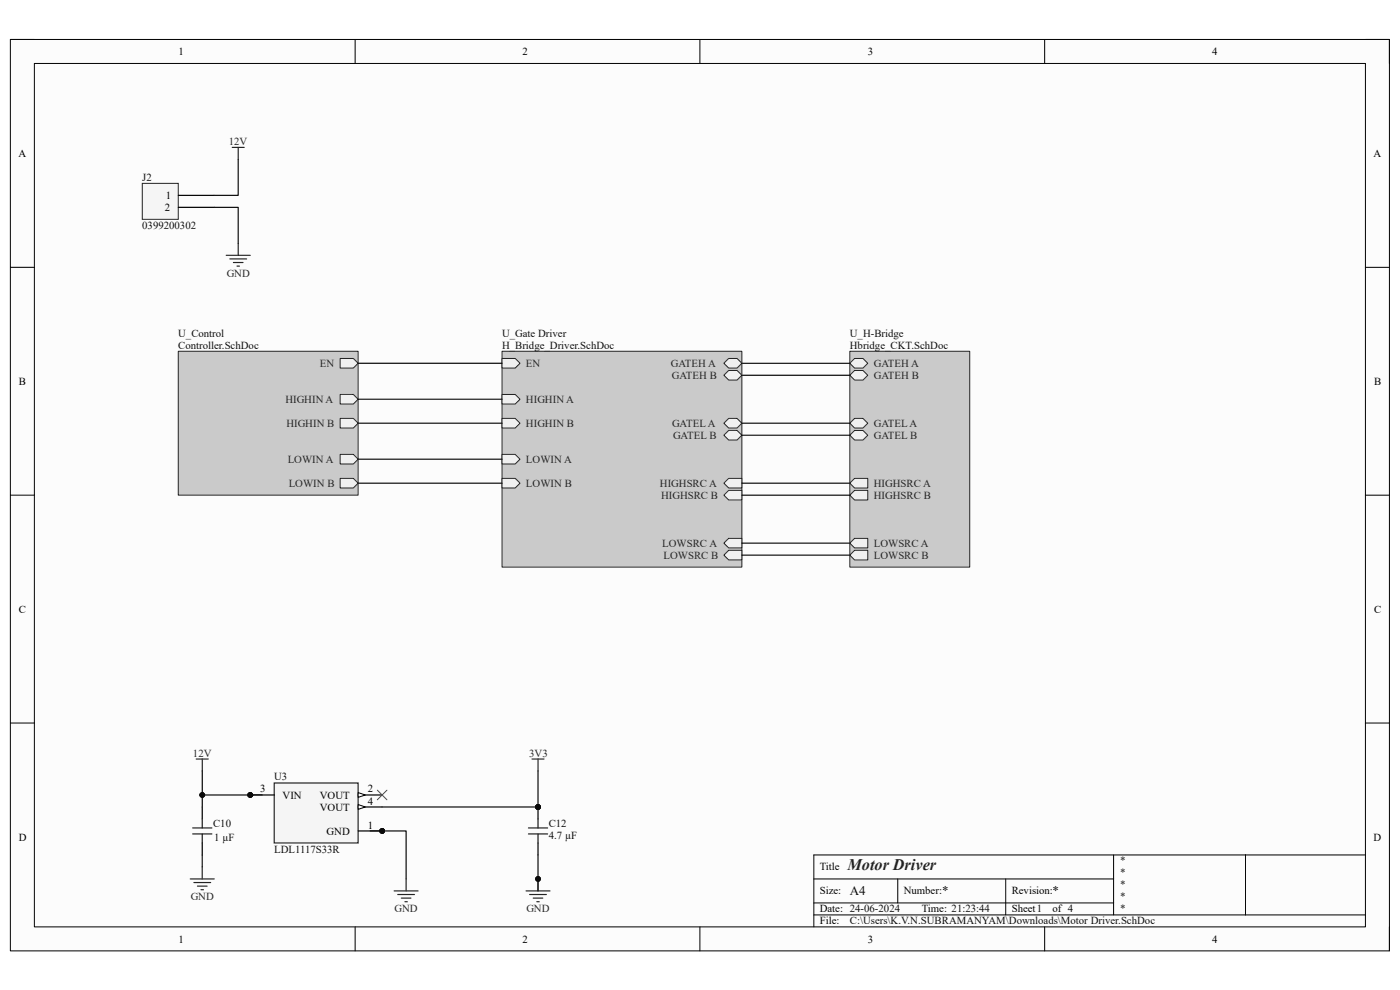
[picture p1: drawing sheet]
<svg xmlns="http://www.w3.org/2000/svg" width="297mm" height="210mm" viewBox="0 0 297 210" stroke-linecap="round" stroke-linejoin="round" font-family="sans-serif">
<path d="M2.2 8.4h292.6v193.3h-292.6z" fill-rule="evenodd" fill="#fcfcfc"/>
<path d="M2.2 8.4h292.6v193.3h-292.6z" fill="none" stroke="#000" stroke-width=".21"/>
<path d="M7.3 13.5h282.4v183.1h-282.4z" fill-rule="evenodd" fill="#fcfcfc"/>
<g fill="none" stroke="#000" stroke-width=".21">
<path d="M2.2 8.4h5.1M7.3 13.5h282.4v183.1h-282.4zM75.3 8.4v5.1M148.5 8.4v5.1M221.6 8.4v5.1M289.7 8.4h5.1v5.1M2.2 56.7h5.1M289.7 56.7h5.1M2.2 105h5.1M289.7 105.1h5.1M2.2 153.4h5.1M289.7 153.4h5.1"/>
<path d="M75.3 196.6v5.1M148.5 196.6v5.1M172.7 186.5h63.6M172.7 194.1h117M172.7 191.5h63.6M190.5 186.5v5M213.4 186.5v7.6M221.6 196.6v5.1M236.3 181.4v12.7M264.2 181.4v12.7M289.7 181.4h-117v15.2M294.8 196.6v5.1"/>
</g>
<path d="M106.5 74.5h50.9v45.8h-50.9z" fill-rule="evenodd" fill="#cacaca"/>
<path d="M106.5 74.5h50.9v45.8h-50.9z" fill="none" stroke="#262626" stroke-width=".21"/>
<path d="M106.5 83.7h2.8l1 1-1 1h-2.8z" fill-rule="evenodd" fill="#f0f0f0"/>
<path d="M106.5 83.7h2.8l1 1-1 1h-2.8z" fill="none" stroke="#262626" stroke-width=".21"/>
<path d="M106.5 96.4h2.8l1 1-1 1h-2.8z" fill-rule="evenodd" fill="#f0f0f0"/>
<path d="M106.5 96.4h2.8l1 1-1 1h-2.8z" fill="none" stroke="#262626" stroke-width=".21"/>
<path d="M106.5 101.5h2.8l1 1-1 1h-2.8z" fill-rule="evenodd" fill="#f0f0f0"/>
<path d="M106.5 101.5h2.8l1 1-1 1h-2.8z" fill="none" stroke="#262626" stroke-width=".21"/>
<path d="M106.5 88.8h2.8l1 1-1 1h-2.8z" fill-rule="evenodd" fill="#f0f0f0"/>
<path d="M106.5 88.8h2.8l1 1-1 1h-2.8z" fill="none" stroke="#262626" stroke-width=".21"/>
<path d="M153.6 102.5l1-1h2.8v2h-2.8z" fill-rule="evenodd" fill="#f0f0f0"/>
<path d="M153.6 102.5l1-1h2.8v2h-2.8z" fill="none" stroke="#262626" stroke-width=".21"/>
<path d="M153.6 105l1-1h2.8v2.1h-2.8z" fill-rule="evenodd" fill="#f0f0f0"/>
<path d="M153.6 105l1-1h2.8v2.1h-2.8z" fill="none" stroke="#262626" stroke-width=".21"/>
<path d="M153.6 115.2l1-1h2.8v2h-2.8z" fill-rule="evenodd" fill="#f0f0f0"/>
<path d="M153.6 115.2l1-1h2.8v2h-2.8z" fill="none" stroke="#262626" stroke-width=".21"/>
<path d="M153.6 117.8l1-1.1h2.8v2.1h-2.8z" fill-rule="evenodd" fill="#f0f0f0"/>
<path d="M153.6 117.8l1-1.1h2.8v2.1h-2.8z" fill="none" stroke="#262626" stroke-width=".21"/>
<path d="M153.6 77.1l1-1.1h1.8l1 1.1-1 1h-1.8z" fill-rule="evenodd" fill="#f0f0f0"/>
<path d="M153.6 77.1l1-1.1h1.8l1 1.1-1 1h-1.8z" fill="none" stroke="#262626" stroke-width=".21"/>
<path d="M153.6 79.6l1-1h1.8l1 1-1 1h-1.8z" fill-rule="evenodd" fill="#f0f0f0"/>
<path d="M153.6 79.6l1-1h1.8l1 1-1 1h-1.8z" fill="none" stroke="#262626" stroke-width=".21"/>
<path d="M153.6 92.3l1-1h1.8l1 1-1 1h-1.8z" fill-rule="evenodd" fill="#f0f0f0"/>
<path d="M153.6 92.3l1-1h1.8l1 1-1 1h-1.8z" fill="none" stroke="#262626" stroke-width=".21"/>
<path d="M153.6 89.8l1-1h1.8l1 1-1 1h-1.8z" fill-rule="evenodd" fill="#f0f0f0"/>
<path d="M153.6 89.8l1-1h1.8l1 1-1 1h-1.8z" fill="none" stroke="#262626" stroke-width=".21"/>
<path d="M106.5 76h2.8l1 1.1-1 1h-2.8z" fill-rule="evenodd" fill="#f0f0f0"/>
<path d="M106.5 76h2.8l1 1.1-1 1h-2.8z" fill="none" stroke="#262626" stroke-width=".21"/>
<path d="M180.3 74.5h25.4v45.8h-25.4z" fill-rule="evenodd" fill="#cacaca"/>
<path d="M180.3 74.5h25.4v45.8h-25.4z" fill="none" stroke="#262626" stroke-width=".21"/>
<path d="M181.3 101.5h2.8v2h-2.8l-1-1z" fill-rule="evenodd" fill="#f0f0f0"/>
<path d="M181.3 101.5h2.8v2h-2.8l-1-1z" fill="none" stroke="#262626" stroke-width=".21"/>
<path d="M181.3 104h2.8v2.1h-2.8l-1-1z" fill-rule="evenodd" fill="#f0f0f0"/>
<path d="M181.3 104h2.8v2.1h-2.8l-1-1z" fill="none" stroke="#262626" stroke-width=".21"/>
<path d="M181.3 114.2h2.8v2h-2.8l-1-1z" fill-rule="evenodd" fill="#f0f0f0"/>
<path d="M181.3 114.2h2.8v2h-2.8l-1-1z" fill="none" stroke="#262626" stroke-width=".21"/>
<path d="M181.3 116.7h2.8v2.1h-2.8l-1-1z" fill-rule="evenodd" fill="#f0f0f0"/>
<path d="M181.3 116.7h2.8v2.1h-2.8l-1-1z" fill="none" stroke="#262626" stroke-width=".21"/>
<path d="M181.3 76h1.8l1 1.1-1 1h-1.8l-1-1z" fill-rule="evenodd" fill="#f0f0f0"/>
<path d="M181.3 76h1.8l1 1.1-1 1h-1.8l-1-1z" fill="none" stroke="#262626" stroke-width=".21"/>
<path d="M181.3 78.6h1.8l1 1-1 1h-1.8l-1-1z" fill-rule="evenodd" fill="#f0f0f0"/>
<path d="M181.3 78.6h1.8l1 1-1 1h-1.8l-1-1z" fill="none" stroke="#262626" stroke-width=".21"/>
<path d="M181.3 91.3h1.8l1 1-1 1h-1.8l-1-1z" fill-rule="evenodd" fill="#f0f0f0"/>
<path d="M181.3 91.3h1.8l1 1-1 1h-1.8l-1-1z" fill="none" stroke="#262626" stroke-width=".21"/>
<path d="M181.3 88.8h1.8l1 1-1 1h-1.8l-1-1z" fill-rule="evenodd" fill="#f0f0f0"/>
<path d="M181.3 88.8h1.8l1 1-1 1h-1.8l-1-1z" fill="none" stroke="#262626" stroke-width=".21"/>
<path d="M42.9 171.2v2.5M42.9 178.8v2.6" fill="none" stroke="#000" stroke-width=".25"/>
<path d="M40.9 175.6h4M40.9 176.9h4M42.9 173.7v1.9M42.9 176.9v1.9" fill="none" stroke="#1c1c1c" stroke-width=".25"/>
<circle cx="114.1" cy="171.2" r=".51" fill="#0e0e0e"/>
<circle cx="114.1" cy="171.2" r=".51" fill="none" stroke="#0e0e0e" stroke-width=".21"/>
<path d="M114.1 171.2v2.5M114.1 178.8v2.6" fill="none" stroke="#000" stroke-width=".25"/>
<circle cx="114.1" cy="171.2" r=".51" fill="#0e0e0e"/>
<circle cx="114.1" cy="171.2" r=".51" fill="none" stroke="#0e0e0e" stroke-width=".21"/>
<path d="M112.1 175.6h4.1M112.1 176.9h4.1M114.1 173.7v1.9M114.1 176.9v1.9" fill="none" stroke="#1c1c1c" stroke-width=".25"/>
<path d="M111.6 189h5.1M112.4 189.8h3.5M113.1 190.5h2.1M113.9 191.3h.5M114.1 186.5v2.5" fill="none" stroke="#262626" stroke-width=".25"/>
<circle cx="114.1" cy="186.5" r=".51" fill="#0e0e0e"/>
<circle cx="114.1" cy="186.5" r=".51" fill="none" stroke="#0e0e0e" stroke-width=".21"/>
<g fill="none" stroke="#262626" stroke-width=".25">
<path d="M41.6 161h2.6M42.9 161v2.6M112.9 161h2.5M114.1 161v2.6M40.4 186.5h5.1M41.1 187.2h3.6M41.9 188h2M42.7 188.7h.5M42.9 183.9v2.6M83.6 189h5.1M84.4 189.8h3.5M85.1 190.5h2.1"/>
<path d="M85.9 191.3h.5M86.2 186.5v2.5"/>
</g>
<path d="M30.2 38.9h7.6v7.6h-7.6z" fill-rule="evenodd" fill="#f5f5f5"/>
<path d="M30.2 38.9h7.6v7.6h-7.6z" fill="none" stroke="#262626" stroke-width=".21"/>
<path d="M37.8 41.4h7.7M37.8 44h7.7" fill="none" stroke="#000" stroke-width=".25"/>
<path d="M49.3 31.3h2.5M50.5 31.3v2.5M48 54.2h5.1M48.8 54.9h3.5M49.5 55.7h2.1M50.3 56.5h.5M50.5 51.6v2.6" fill="none" stroke="#262626" stroke-width=".25"/>
<path d="M37.8 74.5h38.2v30.5h-38.2z" fill-rule="evenodd" fill="#cacaca"/>
<path d="M37.8 74.5h38.2v30.5h-38.2z" fill="none" stroke="#262626" stroke-width=".21"/>
<path d="M72.2 83.7h2.8l1 1-1 1h-2.8z" fill-rule="evenodd" fill="#f0f0f0"/>
<path d="M72.2 83.7h2.8l1 1-1 1h-2.8z" fill="none" stroke="#262626" stroke-width=".21"/>
<path d="M72.2 96.4h2.8l1 1-1 1h-2.8z" fill-rule="evenodd" fill="#f0f0f0"/>
<path d="M72.2 96.4h2.8l1 1-1 1h-2.8z" fill="none" stroke="#262626" stroke-width=".21"/>
<path d="M72.2 101.5h2.8l1 1-1 1h-2.8z" fill-rule="evenodd" fill="#f0f0f0"/>
<path d="M72.2 101.5h2.8l1 1-1 1h-2.8z" fill="none" stroke="#262626" stroke-width=".21"/>
<path d="M72.2 88.8h2.8l1 1-1 1h-2.8z" fill-rule="evenodd" fill="#f0f0f0"/>
<path d="M72.2 88.8h2.8l1 1-1 1h-2.8z" fill="none" stroke="#262626" stroke-width=".21"/>
<path d="M72.2 76h2.8l1 1.1-1 1h-2.8z" fill-rule="evenodd" fill="#f0f0f0"/>
<path d="M72.2 76h2.8l1 1.1-1 1h-2.8z" fill="none" stroke="#262626" stroke-width=".21"/>
<circle cx="53.1" cy="168.6" r=".51" fill="#0e0e0e"/>
<circle cx="53.1" cy="168.6" r=".51" fill="none" stroke="#0e0e0e" stroke-width=".21"/>
<circle cx="81.1" cy="176.3" r=".51" fill="#0e0e0e"/>
<circle cx="81.1" cy="176.3" r=".51" fill="none" stroke="#0e0e0e" stroke-width=".21"/>
<path d="M58.2 166.1h17.8v12.7h-17.8z" fill-rule="evenodd" fill="#f5f5f5"/>
<path d="M58.2 166.1h17.8v12.7h-17.8z" fill="none" stroke="#262626" stroke-width=".25"/>
<path d="M53.1 168.6h5.1" fill="none" stroke="#000" stroke-width=".25"/>
<circle cx="53.1" cy="168.6" r=".51" fill="#0e0e0e"/>
<circle cx="53.1" cy="168.6" r=".51" fill="none" stroke="#0e0e0e" stroke-width=".21"/>
<path d="M76 168.6h5.1" fill="none" stroke="#000" stroke-width=".25"/>
<path d="M76 168.1l1.5 .5-1.5 .6z" fill="#fbfbfb"/>
<path d="M76 168.1l1.5 .5-1.5 .6z" fill="none" stroke="#000" stroke-width=".21"/>
<path d="M76 176.3h5.1" fill="none" stroke="#000" stroke-width=".25"/>
<circle cx="81.1" cy="176.3" r=".51" fill="#0e0e0e"/>
<circle cx="81.1" cy="176.3" r=".51" fill="none" stroke="#0e0e0e" stroke-width=".21"/>
<path d="M76 171.2h5.1" fill="none" stroke="#000" stroke-width=".25"/>
<path d="M76 170.7l1.5 .5-1.5 .5z" fill="#fbfbfb"/>
<path d="M76 170.7l1.5 .5-1.5 .5z" fill="none" stroke="#000" stroke-width=".21"/>
<path d="M157.4 79.6h22.9M157.4 77.1h22.9M157.4 92.3h22.9M157.4 89.8h22.9M157.4 105.1h22.9M157.4 102.5h22.9M55.6 168.6h-12.7v2.6M42.9 181.4v2.5" fill="none" stroke="#0e0e0e" stroke-width=".25"/>
<circle cx="53.1" cy="168.6" r=".51" fill="#0e0e0e"/>
<circle cx="53.1" cy="168.6" r=".51" fill="none" stroke="#0e0e0e" stroke-width=".21"/>
<circle cx="42.9" cy="168.6" r=".51" fill="#0e0e0e"/>
<circle cx="42.9" cy="168.6" r=".51" fill="none" stroke="#0e0e0e" stroke-width=".21"/>
<path d="M42.9 163.6v5" fill="none" stroke="#0e0e0e" stroke-width=".25"/>
<circle cx="42.9" cy="168.6" r=".51" fill="#0e0e0e"/>
<circle cx="42.9" cy="168.6" r=".51" fill="none" stroke="#0e0e0e" stroke-width=".21"/>
<path d="M114.1 163.6v7.6" fill="none" stroke="#0e0e0e" stroke-width=".25"/>
<circle cx="114.1" cy="171.2" r=".51" fill="#0e0e0e"/>
<circle cx="114.1" cy="171.2" r=".51" fill="none" stroke="#0e0e0e" stroke-width=".21"/>
<path d="M50.5 33.8v7.6h-5M45.5 44h5v7.6M76 77.1h30.5M76 84.7h30.5M76 89.8h30.5M76 97.4h30.5M76 102.5h30.5M157.4 115.2h22.9M157.4 117.8h22.9M114.1 181.4v7.6" fill="none" stroke="#0e0e0e" stroke-width=".25"/>
<circle cx="114.1" cy="186.5" r=".51" fill="#0e0e0e"/>
<circle cx="114.1" cy="186.5" r=".51" fill="none" stroke="#0e0e0e" stroke-width=".21"/>
<path d="M78.5 176.3h7.7v10.2" fill="none" stroke="#0e0e0e" stroke-width=".25"/>
<circle cx="81.1" cy="176.3" r=".51" fill="#0e0e0e"/>
<circle cx="81.1" cy="176.3" r=".51" fill="none" stroke="#0e0e0e" stroke-width=".21"/>
<path d="M81.1 171.2h33" fill="none" stroke="#0e0e0e" stroke-width=".25"/>
<circle cx="114.1" cy="171.2" r=".51" fill="#0e0e0e"/>
<circle cx="114.1" cy="171.2" r=".51" fill="none" stroke="#0e0e0e" stroke-width=".21"/>
<path d="M80.1 167.6l2 2.1M82.1 167.6l-2 2.1" fill="none" stroke="#4c4c4c" stroke-width=".21"/>
<text font-size="3.4" fill="#262626" x="179.8" y="184.7">Motor Driver</text>
<g font-size="2.8" fill="#0e0e0e">
<text x="180.3" y="189.9">A4</text>
<text x="199.9" y="189.9">*</text>
<text x="223.3" y="189.9">*</text>
</g>
<g font-size="2.3">
<text x="37.9" y="11.7">1</text>
<text x="110.9" y="11.7">2</text>
<text x="184.1" y="11.7">3</text>
<text x="257.1" y="11.7">4</text>
<text x="3.9" y="33.3">A</text>
<text x="291.4" y="33.3">A</text>
<text x="35" y="44.7">2</text>
<text x="35.2" y="42.2">1</text>
<text x="4" y="81.6">B</text>
<text x="291.5" y="81.6">B</text>
<text x="4" y="130">C</text>
<text x="291.5" y="130">C</text>
<text x="55.2" y="168.1">3</text>
<text x="59.9" y="169.4">VIN</text>
<text x="67.9" y="169.4">VOUT</text>
<text x="67.9" y="172">VOUT</text>
<text x="78" y="168.1">2</text>
<text x="78" y="170.7">4</text>
<text x="4" y="178.3">D</text>
<text x="69.3" y="177">GND</text>
<text x="78" y="175.8">1</text>
<text x="291.4" y="178.3">D</text>
<text x="173.9" y="184.7">Title</text>
<text x="173.9" y="189.7">Size:</text>
<text x="191.7" y="189.7">Number:</text>
<text x="214.6" y="189.7">Revision:</text>
<text x="173.9" y="193.5">Date: 24-06-2024</text>
<text x="173.9" y="196.1">File:</text>
<text x="195.5" y="193.5">Time: 21:23:44</text>
<text x="214.6" y="193.5">Sheet1</text>
<text x="223.3" y="193.5">of 4</text>
<text x="37.9" y="199.9">1</text>
<text x="110.9" y="199.9">2</text>
<text x="184.1" y="199.9">3</text>
<text x="257.1" y="199.9">4</text>
</g>
<g font-size="2.3" fill="#262626">
<text x="48.6" y="30.7">12V</text>
<text x="48.1" y="58.7">GND</text>
<text x="67.9" y="77.8">EN</text>
<text x="111.6" y="77.8">EN</text>
<text x="142.3" y="77.8">GATEH A</text>
<text x="185.4" y="77.8">GATEH A</text>
<text x="142.5" y="80.3">GATEH B</text>
<text x="185.4" y="80.3">GATEH B</text>
<text x="60.5" y="85.4">HIGHIN A</text>
<text x="111.6" y="85.4">HIGHIN A</text>
<text x="60.7" y="90.6">HIGHIN B</text>
<text x="111.6" y="90.6">HIGHIN B</text>
<text x="142.6" y="90.6">GATEL A</text>
<text x="142.8" y="93.1">GATEL B</text>
<text x="185.4" y="93.1">GATEL B</text>
<text x="185.4" y="90.6">GATEL A</text>
<text x="61" y="98.2">LOWIN A</text>
<text x="111.6" y="98.2">LOWIN A</text>
<text x="61.3" y="103.3">LOWIN B</text>
<text x="111.6" y="103.3">LOWIN B</text>
<text x="140" y="103.3">HIGHSRC A</text>
<text x="140.3" y="105.8">HIGHSRC B</text>
<text x="185.4" y="103.3">HIGHSRC A</text>
<text x="185.4" y="105.8">HIGHSRC B</text>
<text x="140.5" y="116">LOWSRC A</text>
<text x="140.8" y="118.5">LOWSRC B</text>
<text x="185.4" y="116">LOWSRC A</text>
<text x="185.4" y="118.5">LOWSRC B</text>
<text x="40.9" y="160.5">12V</text>
<text x="112.3" y="160.5">3V3</text>
<text x="40.5" y="191">GND</text>
<text x="83.7" y="193.5">GND</text>
<text x="111.7" y="193.5">GND</text>
</g>
<g font-size="2.3" fill="#0e0e0e">
<text x="30.2" y="38.4">J2</text>
<text x="30.2" y="48.6">0399200302</text>
<text x="37.8" y="71.5">U_Control</text>
<text x="106.5" y="71.5">U_Gate Driver</text>
<text x="180.3" y="71.5">U_H-Bridge</text>
<text x="37.8" y="74">Controller.SchDoc</text>
<text x="106.5" y="74">H_Bridge_Driver.SchDoc</text>
<text x="180.3" y="74">Hbridge_CKT.SchDoc</text>
<text x="58.2" y="165.6">U3</text>
<text x="45.2" y="175.5">C10</text>
<text x="45.5" y="178.3">1 µF</text>
<text x="116.4" y="178.1">4.7 µF</text>
<text x="116.4" y="175.5">C12</text>
<text x="58.2" y="180.8">LDL1117S33R</text>
<text x="237.5" y="183.4">*</text>
<text x="237.5" y="185.9">*</text>
<text x="237.5" y="188.5">*</text>
<text x="237.5" y="191">*</text>
<text x="180.3" y="196.1">C:\Users\K.V.N.SUBRAMANYAM\Downloads\Motor Driver.SchDoc</text>
<text x="237.5" y="193.5">*</text>
</g>
</svg>
